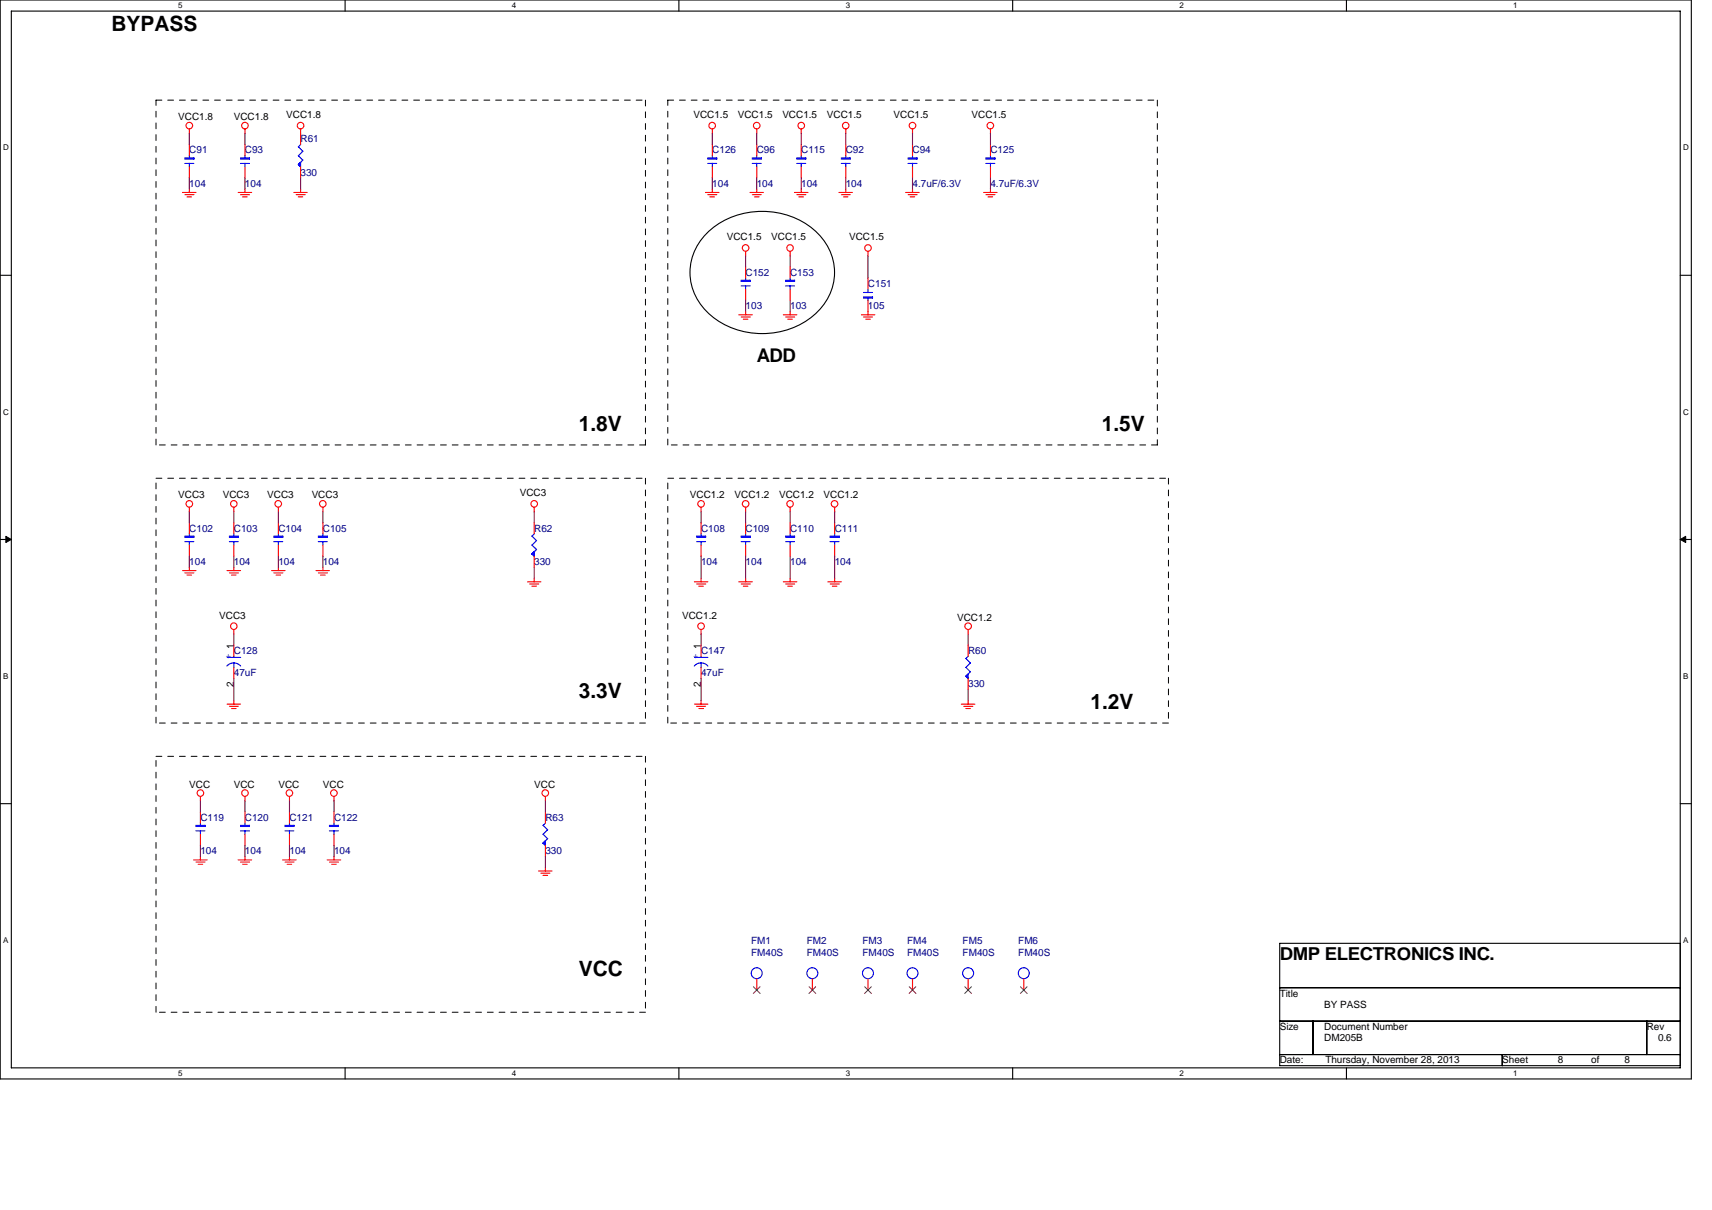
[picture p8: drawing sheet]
<svg xmlns="http://www.w3.org/2000/svg" width="297mm" height="210mm" viewBox="0 0 297 210" stroke-linecap="round" stroke-linejoin="round" font-family="sans-serif">
<path d="M0 0h293.5v187.2h-293.5zM2 1.9h289.5v183.4h-289.5z" fill="none" stroke="#000" stroke-width=".19"/>
<g fill="#fff">
<path d="M30.9 .2h.8v1.6h-.8z"/>
<path d="M30.9 185.5h.8v1.6h-.8z"/>
</g>
<path d="M59.9 0v1.9M59.9 185.3v1.9" fill="none" stroke="#000" stroke-width=".19"/>
<g fill="#fff">
<path d="M88.8 .2h.8v1.6h-.8z"/>
<path d="M88.8 185.5h.8v1.6h-.8z"/>
</g>
<path d="M117.8 0v1.9M117.8 185.3v1.9" fill="none" stroke="#000" stroke-width=".19"/>
<g fill="#fff">
<path d="M146.7 .2h.8v1.6h-.8z"/>
<path d="M146.7 185.5h.8v1.6h-.8z"/>
</g>
<path d="M175.7 0v1.9M175.7 185.3v1.9" fill="none" stroke="#000" stroke-width=".19"/>
<g fill="#fff">
<path d="M204.7 .2h.7v1.6h-.7z"/>
<path d="M204.7 185.5h.7v1.6h-.7z"/>
</g>
<path d="M233.6 0v1.9M233.6 185.3v1.9" fill="none" stroke="#000" stroke-width=".19"/>
<g fill="#fff">
<path d="M262.6 .2h.7v1.6h-.7z"/>
<path d="M262.6 185.5h.7v1.6h-.7z"/>
<path d="M.5 24.8h1v1.6h-1z"/>
<path d="M292 24.8h1v1.6h-1z"/>
<path d="M.5 70.7h1v1.5h-1z"/>
<path d="M292 70.7h1v1.5h-1z"/>
</g>
<path d="M0 47.8h2M291.5 47.8h2" fill="none" stroke="#000" stroke-width=".19"/>
<g fill="#fff">
<path d="M.5 116.5h.9v1.6h-.9z"/>
<path d="M292 116.5h.9v1.6h-.9z"/>
</g>
<path d="M0 93.6h2M291.5 93.6h2" fill="none" stroke="#000" stroke-width=".19"/>
<path d="M1 93.1l1 .5-1 .5zM291.5 93.6l1-.5v1z" fill="#000" stroke="#000" stroke-width=".17"/>
<g fill="#fff">
<path d="M.5 162.4h.9v1.5h-.9z"/>
<path d="M292 162.4h.9v1.5h-.9z"/>
</g>
<path d="M122.5 40.7a14 14 0 0 1 19.5 0 9.4 9.4 0 0 1-.9 14.1 14.1 14.1 0 0 1-18.6-.9 9.4 9.4 0 0 1 0-13.2zM0 139.5h2M291.5 139.5h2M222 163.7h69.5v21.2h-69.5zM222 171.4h69.5M222 177.2h69.5M227.8 177.2v5.8M285.7 177.2v5.8M222 183h69.5M260.6 183v1.9" fill="none" stroke="#000" stroke-width=".19"/>
<g fill="none" stroke="#000" stroke-width=".17" stroke-dasharray="1 1 1 1 1 1 1 1">
<path d="M27.1 17.4h84.9M112 17.4v59.8M115.9 17.4h84.9M200.8 17.4v59.8M27.1 77.2v-59.8M112 77.2h-84.9M115.9 77.2v-59.8M200.8 77.2h-84.9M27.1 83h84.9M112 83v42.5M115.9 83h86.8M202.7 83v42.5"/>
<path d="M27.1 131.3h84.9M27.1 125.5v-42.5M112 131.3v44.4M112 125.5h-84.9M115.9 125.5v-42.5M202.7 125.5h-86.8M27.1 175.7v-44.4M112 175.7h-84.9"/>
</g>
<g fill="none" stroke="#f00" stroke-width=".19">
<path d="M31.7 33.4h2.3M32.1 33.8h1.6M32.4 34.2h.8M32.8 22.4v.8M32.8 25.1v1.9M32.8 29v1.9M32.8 32.8v.6M41.3 33.4h2.4M41.7 33.8h1.6M42.1 34.2h.8M42.5 22.4v.8M42.5 25.1v1.9"/>
<path d="M42.5 29v1.9M42.5 32.8v.6M51 33.4h2.3M51.4 33.8h1.6M51.7 34.2h.8M52.2 22.4v2.7M52.2 29v1.9M52.2 32.8v.6M122.4 33.4h2.3M122.8 33.8h1.6M123.2 34.2h.8M123.6 22.4v.8"/>
<path d="M123.6 25.1v1.9M123.6 29v1.9M123.6 32.8v.6M130.1 33.4h2.4M130.5 33.8h1.6M130.9 34.2h.8M131.3 22.4v.8M131.3 25.1v1.9M131.3 29v1.9M131.3 32.8v.6M137.8 33.4h2.4M138.3 33.8h1.5"/>
<path d="M138.6 34.2h.8M139 22.4v.8M139 25.1v1.9M139 29v1.9M139 32.8v.6M145.6 33.4h2.3M146 33.8h1.5M146.3 34.2h.8M146.7 22.4v.8M146.7 25.1v1.9M146.7 29v1.9M146.7 32.8v.6"/>
<path d="M157.1 33.4h2.4M157.6 33.8h1.5M157.9 34.2h.8M158.3 22.4v.8M158.3 25.1v1.9M158.3 29v1.9M158.3 32.8v.6M170.7 33.4h2.3M171.1 33.8h1.5M171.4 34.2h.8M171.8 22.4v.8M171.8 25.1v1.9"/>
<path d="M171.8 29v1.9M171.8 32.8v.6M128.2 54.6h2.3M128.6 55h1.6M129 55.4h.7M129.4 43.6v.8M129.4 46.3v2M129.4 50.2v1.9M129.4 54v.7M135.9 54.6h2.4M136.3 55h1.6M136.7 55.4h.8"/>
<path d="M137.1 43.6v.8M137.1 46.3v2M137.1 50.2v1.9M137.1 54v.7M149.5 54.6h2.3M149.8 55h1.6M150.2 55.4h.8M150.6 43.6v.8M150.6 48.3v1.9M150.6 52.1v2.6M31.7 99h2.3M32.1 99.4h1.6"/>
<path d="M32.4 99.8h.8M32.8 88v.8M32.8 90.7v1.9M32.8 94.6v1.9M32.8 98.4v.6M39.4 99h2.3M39.8 99.4h1.6M40.2 99.8h.8M40.6 88v.8M40.6 90.7v1.9M40.6 94.6v1.9M40.6 98.4v.6"/>
<path d="M47.1 99h2.4M47.5 99.4h1.6M47.9 99.8h.8M48.3 88v.8M48.3 90.7v1.9M48.3 94.6v1.9M48.3 98.4v.6M54.8 99h2.4M55.2 99.4h1.6M55.6 99.8h.8M56 88v.8M56 90.7v1.9"/>
<path d="M56 94.6v1.9M56 98.4v.6M92.7 88v.8M92.7 90.7v1.9M92.7 96.5v1.9M121.6 88v.8M121.6 90.7v1.9M121.6 94.6v1.9M129.4 88v.8M129.4 90.7v1.9M129.4 94.6v1.9M137.1 88v.8"/>
<path d="M137.1 90.7v1.9M137.1 94.6v1.9M144.8 88v.8M144.8 90.7v1.9M144.8 94.6v1.9M40.6 109.3v.7M40.6 112v1.9M40.6 115.8v2M91.5 101h2.3M91.9 101.3h1.6M92.3 101.7h.8M92.7 100.4v.6"/>
<path d="M120.5 101h2.3M120.9 101.3h1.5M121.2 101.7h.8M121.6 100.4v.6M121.6 109.3v.7M121.6 112v1.9M121.6 115.8v2M128.2 101h2.3M128.6 101.3h1.6M129 101.7h.7M129.4 100.4v.6M135.9 101h2.4"/>
<path d="M136.3 101.3h1.6M136.7 101.7h.8M137.1 100.4v.6M143.6 101h2.4M144 101.3h1.6M144.4 101.7h.8M144.8 100.4v.6M168 109.3v.7M168 112v1.9M168 117.8v1.9M34.8 138.2v.8M39.4 122.2h2.3"/>
<path d="M39.8 122.6h1.6M40.2 123h.8M40.6 121.6v.6M42.5 138.2v.8M50.2 138.2v.8M58 138.2v.8M94.6 138.2v.8M120.5 122.2h2.3M120.9 122.6h1.5M121.3 123h.8M121.6 121.6v.6M166.8 122.2h2.3"/>
<path d="M167.2 122.6h1.6M167.6 123h.8M168 121.6v.6M33.6 149.2h2.3M34 149.6h1.6M34.4 150h.8M34.8 140.9v2M34.8 144.8v1.9M34.8 148.6v.6M41.3 149.2h2.4M41.7 149.6h1.6M42.1 150h.8"/>
<path d="M42.5 140.9v2M42.5 144.8v1.9M42.5 148.6v.6M49 149.2h2.4M49.5 149.6h1.5M49.8 150h.8M50.2 140.9v2M50.2 144.8v1.9M50.2 148.6v.6M56.8 149.2h2.3M57.2 149.6h1.5M57.5 150h.8"/>
<path d="M58 140.9v2M58 144.8v1.9M58 148.6v.6M93.4 151.2h2.4M93.8 151.5h1.6M94.2 151.9h.8M94.6 140.9v2M94.6 146.7v1.9M94.6 150.6v.6M131.3 169.9v1.9M140.9 169.9v1.9M150.6 169.9v1.9"/>
<path d="M158.3 169.9v1.9M168 169.9v1.9M177.6 169.9v1.9"/>
<circle cx="32.8" cy="21.8" r=".57"/>
<circle cx="42.5" cy="21.8" r=".57"/>
<circle cx="52.2" cy="21.8" r=".57"/>
<circle cx="123.6" cy="21.8" r=".57"/>
<circle cx="131.3" cy="21.8" r=".57"/>
<circle cx="139" cy="21.8" r=".57"/>
<circle cx="146.7" cy="21.8" r=".57"/>
<circle cx="158.3" cy="21.8" r=".57"/>
<circle cx="171.8" cy="21.8" r=".57"/>
<circle cx="129.4" cy="43" r=".57"/>
<circle cx="137.1" cy="43" r=".57"/>
<circle cx="150.6" cy="43" r=".57"/>
<circle cx="32.8" cy="87.4" r=".57"/>
<circle cx="40.6" cy="87.4" r=".57"/>
<circle cx="48.3" cy="87.4" r=".57"/>
<circle cx="56" cy="87.4" r=".57"/>
<circle cx="92.7" cy="87.4" r=".57"/>
<circle cx="121.6" cy="87.4" r=".57"/>
<circle cx="129.4" cy="87.4" r=".57"/>
<circle cx="137.1" cy="87.4" r=".57"/>
<circle cx="144.8" cy="87.4" r=".57"/>
<circle cx="40.6" cy="108.7" r=".57"/>
<circle cx="121.6" cy="108.7" r=".57"/>
<circle cx="168" cy="108.7" r=".57"/>
<circle cx="34.8" cy="137.6" r=".57"/>
<circle cx="42.5" cy="137.6" r=".57"/>
<circle cx="50.2" cy="137.6" r=".57"/>
<circle cx="57.9" cy="137.6" r=".57"/>
<circle cx="94.6" cy="137.6" r=".57"/>
</g>
<g fill="none" stroke="#00f" stroke-width=".19">
<path d="M32.1 28.4h1.5M32.8 27v.4M32.8 28.3v.7M41.7 28.4h1.6M42.5 27v.4M42.5 28.3v.7M51.7 28.6l.5 .4M51.7 27l.8 .8M51.7 25.5l.8 .7M52.2 25.1l-.4 .4M52.6 27.8l-.8 .8M52.6 26.2l-.8 .8"/>
<path d="M122.8 28.4h1.6M123.6 27v.4M123.6 28.3v.7M130.5 28.4h1.6M131.3 27v.4M131.3 28.3v.7M138.2 28.4h1.6M139 27v.4M139 28.3v.7M146 28.4h1.5M146.7 27v.4M146.7 28.3v.7"/>
<path d="M157.5 28.4h1.6M158.3 27v.4M158.3 28.3v.7M171 28.4h1.6M171.8 27v.4M171.8 28.3v.7M128.6 49.6h1.6M129.4 48.2v.4M129.4 49.6v.6M136.3 49.6h1.6M137.1 48.2v.4M137.1 49.6v.6"/>
<path d="M149.8 50.8h1.6M150.6 50.2v.6M150.6 51.7v.4M32.1 94h1.5M32.8 92.6v.4M32.8 94v.6M39.8 94h1.5M40.6 92.6v.4M40.6 94v.6M47.5 94h1.6M48.3 92.6v.4M48.3 94v.6"/>
<path d="M55.2 94h1.6M56 92.6v.4M56 94v.6M92.3 94.6l.8 .8M92.7 92.6l-.4 .4 .8 .8M93.1 95.3l-.8 .8 .4 .4M93.1 93.8l-.8 .8M120.9 94h1.5M121.6 92.6v.4M121.6 94v.6M128.6 94h1.6M129.4 92.6v.4"/>
<path d="M129.4 94v.6M136.3 94h1.6M137.1 92.6v.4M137.1 94v.6M144 94h1.6M144.8 92.6v.4M144.8 94v.6M39.4 114.1h2.4M40.6 115a1.54 1.54 0 0 1 1.2 .6M40.6 115a1.51 1.51 0 0 0-1.2 .6M40.6 113.9v.2M40.6 115v.8"/>
<path d="M120.5 114.1h2.3M121.6 115a1.54 1.54 0 0 1 1.2 .6M121.6 115a1.46 1.46 0 0 0-1.1 .6M121.6 113.9v.2M121.6 115v.8M167.6 117.3l.4 .5M167.6 115.8l.8 .8M167.6 114.3l.8 .7M168 113.9l-.4 .4M168.4 116.6l-.8 .8M168.4 115l-.8 .8M34 144.2h1.6"/>
<path d="M34.8 142.8v.4M34.8 144.2v.6M41.7 144.2h1.6M42.5 142.8v.4M42.5 144.2v.6M49.4 144.2h1.6M50.2 142.8v.4M50.2 144.2v.6M57.1 144.2h1.6M58 142.8v.4M58 144.2v.6M94.2 144.8l.8 .7"/>
<path d="M94.7 142.8l-.5 .4 .8 .8M95 145.5l-.8 .8 .4 .4M95 144l-.8 .8"/>
<circle cx="131.3" cy="168.9" r=".95"/>
<circle cx="140.9" cy="168.9" r=".95"/>
<circle cx="150.6" cy="168.9" r=".95"/>
<circle cx="158.3" cy="168.9" r=".95"/>
<circle cx="168" cy="168.9" r=".95"/>
<circle cx="177.6" cy="168.9" r=".95"/>
</g>
<path d="M130.7 171.2l1.2 1.2M131.9 171.2l-1.2 1.2M140.4 171.2l1.1 1.2M141.5 171.2l-1.1 1.2M150 171.2l1.2 1.2M151.2 171.2l-1.2 1.2M157.8 171.2l1.1 1.2M158.9 171.2l-1.2 1.2M167.4 171.2l1.2 1.2M168.5 171.2l-1.1 1.2M177.1 171.2l1.1 1.2M178.2 171.2l-1.2 1.2" fill="none" stroke="#804000" stroke-width=".17"/>
<g fill="#00f" stroke="#00f" stroke-width=".19">
<path d="M149.8 51.5v.2h1.6v-.2z" fill-rule="evenodd"/>
<path d="M128.6 48.6v.2h1.6v-.2z" fill-rule="evenodd"/>
<path d="M171.1 27.4v.2h1.5v-.2z" fill-rule="evenodd"/>
<path d="M122.8 27.4v.2h1.6v-.2z" fill-rule="evenodd"/>
<path d="M146 27.4v.2h1.5v-.2z" fill-rule="evenodd"/>
<path d="M144 93v.2h1.6v-.2z" fill-rule="evenodd"/>
<path d="M34 143.2v.2h1.6v-.2z" fill-rule="evenodd"/>
<path d="M92.7 95.7v.8l-.4-.4z" fill-rule="evenodd"/>
<path d="M57.2 143.2v.2h1.5v-.2z" fill-rule="evenodd"/>
<path d="M120.9 93v.2h1.5v-.2z" fill-rule="evenodd"/>
<path d="M47.5 93v.2h1.6v-.2z" fill-rule="evenodd"/>
<path d="M41.7 143.2v.2h1.6v-.2z" fill-rule="evenodd"/>
<path d="M94.2 146.3l.4-.4v.8l-.4-.4 .4-.4z" fill-rule="evenodd"/>
<path d="M130.5 27.4v.2h1.6v-.2z" fill-rule="evenodd"/>
<path d="M136.3 93v.2h1.6v-.2z" fill-rule="evenodd"/>
<path d="M32.1 27.4v.2h1.5v-.2z" fill-rule="evenodd"/>
<path d="M41.7 27.4v.2h1.6v-.2z" fill-rule="evenodd"/>
<path d="M138.3 27.4v.2h1.5v-.2z" fill-rule="evenodd"/>
<path d="M32.1 93v.2h1.5v-.2z" fill-rule="evenodd"/>
<path d="M55.2 93v.2h1.6v-.2z" fill-rule="evenodd"/>
<path d="M128.6 93v.2h1.6v-.2z" fill-rule="evenodd"/>
<path d="M168 117v.8l-.4-.4z" fill-rule="evenodd"/>
<path d="M49.5 143.2v.2h1.5v-.2z" fill-rule="evenodd"/>
<path d="M39.8 93v.2h1.5v-.2z" fill-rule="evenodd"/>
<path d="M52.2 28.2v.8l-.4-.4z" fill-rule="evenodd"/>
<path d="M136.3 48.6v.2h1.6v-.2z" fill-rule="evenodd"/>
<path d="M157.6 27.4v.2h1.5v-.2z" fill-rule="evenodd"/>
</g>
<g fill="none" stroke="#800040" stroke-width=".19">
<path d="M32.8 23.1v2M32.8 30.9v1.9M42.5 23.1v2M42.5 30.9v1.9M52.2 30.9v1.9M123.6 23.1v2M123.6 30.9v1.9M131.3 23.1v2M131.3 30.9v1.9M139 23.1v2M139 30.9v1.9M146.7 23.1v2"/>
<path d="M146.7 30.9v1.9M158.3 23.1v2M158.3 30.9v1.9M171.8 23.1v2M171.8 30.9v1.9M129.4 44.4v1.9M129.4 52.1v1.9M137.1 44.4v1.9M137.1 52.1v1.9M150.6 44.4v3.9M32.8 88.8v1.9M32.8 96.5v2"/>
<path d="M40.6 88.8v1.9M40.6 96.5v2M48.3 88.8v1.9M48.3 96.5v2M56 88.8v1.9M56 96.5v2M92.7 88.8v1.9M92.7 98.4v2M121.6 88.8v1.9M121.6 96.5v3.9M129.4 88.8v1.9M129.4 96.5v3.9"/>
<path d="M137.1 88.8v1.9M137.1 96.5v3.9M144.8 88.8v1.9M144.8 96.5v3.9M40.6 110v2M40.6 117.7v3.9M121.6 110v2M121.6 117.7v3.9M168 110v2M168 119.7v1.9M34.8 139v1.9M42.5 139v1.9"/>
<path d="M50.2 139v1.9M58 139v1.9M94.6 139v1.9M34.8 146.7v1.9M42.5 146.7v1.9M50.2 146.7v1.9M58 146.7v1.9M94.6 148.6v2"/>
</g>
<g font-size="3.7">
<text x="19.3" y="5.3">BYPASS</text>
<text x="100.4" y="74.8">1.8V</text>
<text x="191.2" y="74.8">1.5V</text>
<text x="100.4" y="121.1">3.3V</text>
<text x="189.2" y="123.1">1.2V</text>
<text x="100.4" y="169.4">VCC</text>
</g>
<text font-size="3.3" x="131.3" y="62.9">ADD</text>
<text font-size="3.1" x="222" y="166.6">DMP ELECTRONICS INC.</text>
<g font-size="1.7">
<text x="30.9" y="20.8">VCC1.8</text>
<text x="40.6" y="20.8">VCC1.8</text>
<text x="49.7" y="20.5">VCC1.8</text>
<text x="120.3" y="20.5">VCC1.5</text>
<text x="128" y="20.5">VCC1.5</text>
<text x="135.7" y="20.5">VCC1.5</text>
<text x="143.5" y="20.5">VCC1.5</text>
<text x="155" y="20.5">VCC1.5</text>
<text x="168.6" y="20.5">VCC1.5</text>
<text x="126.1" y="41.7">VCC1.5</text>
<text x="133.8" y="41.7">VCC1.5</text>
<text x="147.3" y="41.7">VCC1.5</text>
<text x="30.9" y="86.5">VCC3</text>
<text x="38.6" y="86.5">VCC3</text>
<text x="46.4" y="86.5">VCC3</text>
<text x="54.1" y="86.5">VCC3</text>
<text x="90.2" y="86.1">VCC3</text>
<text x="119.7" y="86.5">VCC1.2</text>
<text x="127.4" y="86.5">VCC1.2</text>
<text x="135.2" y="86.5">VCC1.2</text>
<text x="142.9" y="86.5">VCC1.2</text>
<text x="38.1" y="107.3">VCC3</text>
<text x="118.4" y="107.3">VCC1.2</text>
<text x="166" y="107.7">VCC1.2</text>
<text x="40.6" y="119.2" transform="rotate(-90 40.6 119.2)">2</text>
<text x="121.6" y="119.2" transform="rotate(-90 121.6 119.2)">2</text>
<text x="32.8" y="136.7">VCC</text>
<text x="40.6" y="136.7">VCC</text>
<text x="48.3" y="136.7">VCC</text>
<text x="56" y="136.7">VCC</text>
<text x="92.7" y="136.7">VCC</text>
<text x="222" y="173">Title</text>
<text x="222" y="178.8">Size</text>
<text x="229.8" y="174.9">BY PASS</text>
<text x="229.8" y="178.8">Document Number</text>
<text x="285.7" y="178.8">Rev</text>
<text x="222" y="184.6">Date:</text>
<text x="229.8" y="180.7">DM205B</text>
<text x="230" y="184.6">Thursday, November 28, 2013</text>
<text x="260.6" y="184.6">Sheet</text>
<text x="270.3" y="184.6">8</text>
<text x="276.1" y="184.6">of</text>
<text x="281.9" y="184.6">8</text>
<text x="287.7" y="180.7">0.6</text>
</g>
<g font-size="1.7" fill="#000080">
<text x="32.8" y="26.6">C91</text>
<text x="42.5" y="26.6">C93</text>
<text x="52.2" y="24.7">R61</text>
<text x="123.6" y="26.6">C126</text>
<text x="131.3" y="26.6">C96</text>
<text x="139" y="26.6">C115</text>
<text x="146.7" y="26.6">C92</text>
<text x="158.3" y="26.6">C94</text>
<text x="171.8" y="26.6">C125</text>
<text x="32.8" y="32.4">104</text>
<text x="42.5" y="32.4">104</text>
<text x="52.2" y="30.5">330</text>
<text x="123.6" y="32.4">104</text>
<text x="131.3" y="32.4">104</text>
<text x="139" y="32.4">104</text>
<text x="146.7" y="32.4">104</text>
<text x="158.3" y="32.4">4.7uF/6.3V</text>
<text x="171.8" y="32.4">4.7uF/6.3V</text>
<text x="129.4" y="47.9">C152</text>
<text x="137.1" y="47.9">C153</text>
<text x="129.4" y="53.7">103</text>
<text x="137.1" y="53.7">103</text>
<text x="150.6" y="49.8">C151</text>
<text x="150.6" y="53.7">105</text>
<text x="32.8" y="92.3">C102</text>
<text x="40.6" y="92.3">C103</text>
<text x="48.3" y="92.3">C104</text>
<text x="56" y="92.3">C105</text>
<text x="92.7" y="92.3">R62</text>
<text x="121.6" y="92.3">C108</text>
<text x="129.4" y="92.3">C109</text>
<text x="137.1" y="92.3">C110</text>
<text x="144.8" y="92.3">C111</text>
<text x="32.8" y="98.1">104</text>
<text x="40.6" y="98.1">104</text>
<text x="48.3" y="98.1">104</text>
<text x="56" y="98.1">104</text>
<text x="92.7" y="98.1">330</text>
<text x="121.6" y="98.1">104</text>
<text x="129.4" y="98.1">104</text>
<text x="137.1" y="98.1">104</text>
<text x="144.8" y="98.1">104</text>
<text x="40.6" y="113.5">C128</text>
<text x="121.6" y="113.5">C147</text>
<text x="168" y="113.5">R60</text>
<text x="40.6" y="117.4">47uF</text>
<text x="121.6" y="117.4">47uF</text>
<text x="168" y="119.3">330</text>
<text x="34.8" y="142.5">C119</text>
<text x="42.5" y="142.5">C120</text>
<text x="50.2" y="142.5">C121</text>
<text x="58" y="142.5">C122</text>
<text x="94.6" y="142.5">R63</text>
<text x="34.8" y="148.3">104</text>
<text x="42.5" y="148.3">104</text>
<text x="50.2" y="148.3">104</text>
<text x="58" y="148.3">104</text>
<text x="94.6" y="148.3">330</text>
<text x="130.3" y="163.9">FM1</text>
<text x="130.3" y="165.8">FM40S</text>
<text x="140" y="163.9">FM2</text>
<text x="140" y="165.8">FM40S</text>
<text x="149.6" y="163.9">FM3</text>
<text x="149.6" y="165.8">FM40S</text>
<text x="157.4" y="163.9">FM4</text>
<text x="157.4" y="165.8">FM40S</text>
<text x="167" y="163.9">FM5</text>
<text x="167" y="165.8">FM40S</text>
<text x="176.7" y="163.9">FM6</text>
<text x="176.7" y="165.8">FM40S</text>
</g>
<g font-size="1.7" fill="#00f">
<text x="40.1" y="114.3" transform="rotate(-90 40.1 114.3)">+ 1</text>
<text x="121.2" y="114.3" transform="rotate(-90 121.2 114.3)">+ 1</text>
</g>
<g font-size="1.4">
<text x="30.9" y="1.5">5</text>
<text x="88.8" y="1.5">4</text>
<text x="146.7" y="1.5">3</text>
<text x="204.7" y="1.5">2</text>
<text x="262.6" y="1.5">1</text>
<text x=".5" y="26.1">D</text>
<text x="292" y="26.1">D</text>
<text x=".5" y="71.9">C</text>
<text x="292" y="71.9">C</text>
<text x=".5" y="117.8">B</text>
<text x="292" y="117.8">B</text>
<text x=".5" y="163.6">A</text>
<text x="292" y="163.6">A</text>
<text x="30.9" y="186.8">5</text>
<text x="88.8" y="186.8">4</text>
<text x="146.7" y="186.8">3</text>
<text x="204.7" y="186.8">2</text>
<text x="262.6" y="186.8">1</text>
</g>
</svg>
